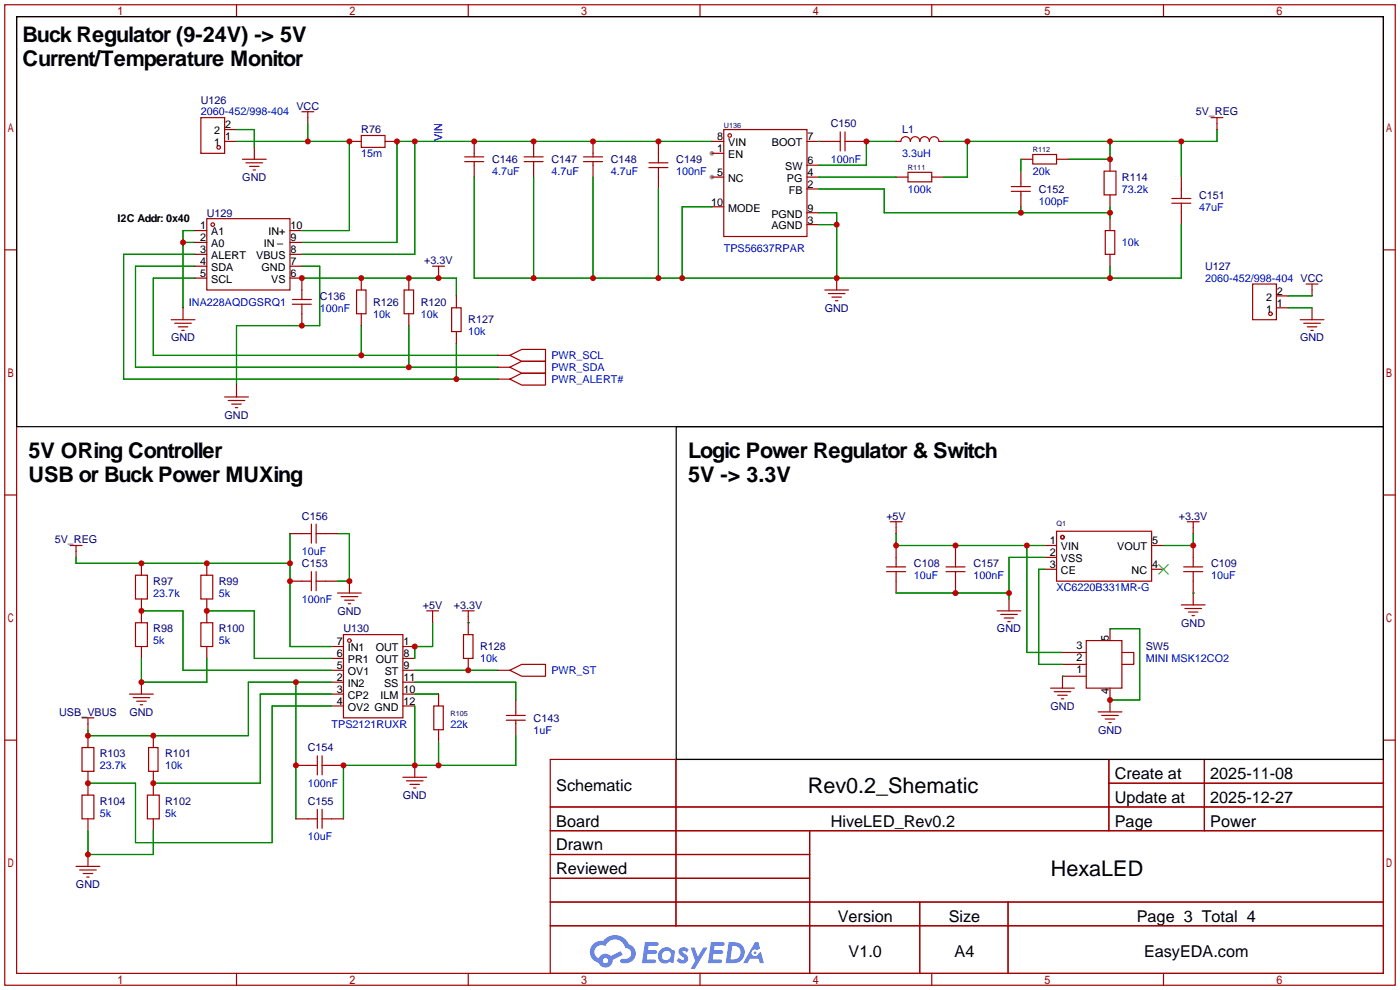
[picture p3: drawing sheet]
<svg xmlns="http://www.w3.org/2000/svg" width="299mm" height="212mm" viewBox="0 0 299 212" stroke-linecap="round" stroke-linejoin="round" font-family="sans-serif">
<g fill="#999">
<circle cx="152.1" cy="32.8" r=".51"/>
<circle cx="152.1" cy="37.8" r=".51"/>
</g>
<g fill="none" stroke="#a10000" stroke-width=".25">
<path d="M1 1h297.2v209.6h-297.2zM3.6 3.6h292.1v204.4h-292.1zM50.5 1v2.6M100.1 1v2.6M149.6 1v2.6M199.1 1v2.6M248.7 1v2.6M1 53.4h2.6M295.7 53.4h2.5M1 105.8h2.6M295.7 105.8h2.5M1 158.2h2.6"/>
<path d="M295.7 158.2h2.5M117.6 162.3h178.1v45.7h-178.1zM117.6 172.5h178.1M117.6 177.5h178.1M144.5 162.3v35.6M173 177.5v30.5M237 162.3v15.2M237 167.4h58.7M257.4 162.3v15.2M117.6 182.6h55.4M117.6 192.8h178.1M117.6 187.7h55.4"/>
<path d="M117.6 197.9h178.1M196.6 192.8v15.2M215.4 192.8v15.2M50.5 208v2.6M100.1 208v2.6M149.6 208v2.6M199.1 208v2.6M248.7 208v2.6"/>
</g>
<g fill="#5487ff">
<path d="M145.3 202.7a1.3 1.3 0 0 1 1.9 .3l-.4 .6a.54 .54 0 0 0-.9-.2l.1 .2a1.34 1.34 0 0 1 .9 1.8 1.47 1.47 0 0 1-2.3-.1l.5-.6 .8 .5a.31 .31 0 0 0 .4-.3 .31 .31 0 0 0-.3-.4 1.12 1.12 0 0 1-.7-1.8z"/>
<path d="M147.6 202.5h.9l.6 2 1.2-2h.9l-2.7 4.6h-.9l1-1.7z"/>
<path d="M137.8 201.4h1.7a1.31 1.31 0 0 1 1.2 .2 .4 .4 0 0 1-.3 .5l-1.8 .1-.1 .9h1.6a.4 .4 0 0 1 .4 .4 .4 .4 0 0 1-.5 .4h-1.6l-.2 1.2h1.4a.46 .46 0 0 1 .5 0 .46 .46 0 0 1 .1 .5l-.4 .2h-2.6z"/>
<path d="M151.9 201.4h1.7a1.32 1.32 0 0 1 1.2 .2 .39 .39 0 0 1-.3 .5l-1.8 .1-.1 .9h1.6a.4 .4 0 0 1 .4 .4 .4 .4 0 0 1-.4 .4h-1.7l-.2 1.2h1.4a.46 .46 0 0 1 .5 0 .46 .46 0 0 1 .1 .5l-.4 .2h-2.6z"/>
<path d="M161.3 201.4h.8l.3 1.3-.6 .4a.75 .75 0 0 0-1.1 .3 .75 .75 0 0 0 .5 1 .75 .75 0 0 0 .9-.7l.5-.2 .6 2.3h-.8l-.3-.9h-1.8l-.5 .9h-1z"/>
<path d="M155.7 201.4l-.6 4.4h1.5a2.27 2.27 0 0 0 2.6-2.2 2.27 2.27 0 0 0-2.7-2.2zM156.5 202.1a1.5 1.5 0 0 1 1.8 1.6 1.5 1.5 0 0 1-1.9 1.4h-.3z"/>
<path d="M141.2 203a1.6 1.6 0 0 0-.3 2.3 1.6 1.6 0 0 0 2.3 .2l.7 .3 .3-2.4-.1-.3-.5-.1a1.58 1.58 0 0 0-2.4 0zM141.8 203.5a.98 .98 0 0 1 1.6 .4 .98 .98 0 0 1-1.1 1.3 .94 .94 0 0 1-.9-.7 .94 .94 0 0 1 .4-1z"/>
<path d="M126.8 201.8a2.37 2.37 0 0 0 1.1 4 1.54 1.54 0 0 0 1.8 1 1.54 1.54 0 0 0 1.2-1.6l2.2-1.1-.5-.8-2 1a1.57 1.57 0 0 0-2.7 .5 1.5 1.5 0 0 1-.7-2.1 1.5 1.5 0 0 1 2.2-.5 2.23 2.23 0 0 1 2.3-1.4 2.23 2.23 0 0 1 2 1.8 1.16 1.16 0 0 1 1.2 1.1 1.16 1.16 0 0 1-1.1 1.2h-.7a.47 .47 0 0 0-.5 .4 .47 .47 0 0 0 .4 .5 2.17 2.17 0 0 0 2.5-.9 2.17 2.17 0 0 0-.3-2.7l-.8-.4a3.2 3.2 0 0 0-5.5-.7l-1.1 .1zM128.8 205.3a.6 .6 0 0 1 1.2 0 .6 .6 0 0 1-1.2 0z"/>
<circle cx="161.4" cy="203.6" r=".28"/>
</g>
<g fill="none" stroke="#a10000" stroke-width=".25">
<path d="M42.9 25.1h5.1v7.7h-5.1zM48 30.2h2.5M48 27.7h2.5M51.8 34h5.1M52.6 34.8h3.5M53.3 35.6h2.1M54.1 36.3h.5M54.4 31.5v2.5M64.5 23.9h2.6M65.8 23.9v2.5M74.7 30.2h2.5M77.2 29h5.1v2.5h-5.1z"/>
<path d="M82.3 30.2h2.5M99.3 34.5h4.1M99.3 33.5h4.1M101.3 30.2v3.3M101.3 34.5v3.3M112 34.5h4.1M112 33.5h4.1M114 30.2v3.3M114 34.5v3.3M124.7 34.5h4.1M124.7 33.5h4.1M126.7 30.2v3.3"/>
<path d="M126.7 34.5v3.3M138.7 34.8h4M138.7 35.8h4M140.7 30.2v4.6M140.7 35.8v4.6M152.1 30.2h2.6M152.1 32.8h2.6M152.1 37.8h2.6M154.7 27.7h17.8v22.8h-17.8zM172.5 30.2h7.1M172.5 37.8h2.5M172.5 35.3h2.5"/>
<path d="M179.6 28.2v4.1M180.6 30.2h4.6M180.6 28.2v4.1M191.5 30.2h1a1.02 1.02 0 0 1 1.1-1 1.02 1.02 0 0 1 1 1 1.02 1.02 0 0 1 1-1 1.02 1.02 0 0 1 1 1 1.02 1.02 0 0 1 1-1 1.02 1.02 0 0 1 1 1 1.02 1.02 0 0 1 1-1 1.02 1.02 0 0 1 1.1 1h1M191.5 37.8h2.6M194.1 36.8h5v2.1h-5zM199.1 37.8h2.6M216.2 39.9h4M218.2 34h2.5M218.2 36.6v3.3M220.7 33h5.1v2.1h-5.1zM225.8 34h2.5"/>
<path d="M236 36.6h2.5v5.1h-2.5zM237.2 34v2.6M252.5 37.8v4.6M258.8 25.1h2.6M260.1 25.1v2.6M41.7 49.3h2.5M41.7 51.8h2.5M41.7 54.4h2.5M41.7 56.9h2.5M41.7 59.4h2.5M44.2 46.7h17.8v15.3h-17.8zM62 59.4h2.5v4.6"/>
<path d="M62 49.3h2.5M62 51.8h2.5M62 54.4h2.5M62 56.9h2.5M77.2 59.4v2.6M87.4 59.4v2.6M92.5 56.9h2.5M93.7 56.9v2.5M152.1 44.2h2.6M172.5 40.4h2.5M172.5 48h2.5M172.5 45.5h2.5"/>
<path d="M178.8 59.4v2.6M216.2 40.9h4M218.2 40.9v3.3M236.2 49.3h2.1v5.1h-2.1zM237.2 41.7v2.5M237.2 46.7v2.6M237.2 54.4v2.5M250.4 43.4h4.1M250.4 42.4h4.1M252.5 43.4v4.6M36.6 68.3h5.1M37.3 69.1h3.6"/>
<path d="M38.1 69.8h2M38.9 70.6h.5M39.1 65.8v2.5M62.5 64h4M62.5 65h4M64.5 65v4.6M76.2 62h2v5.1h-2zM77.2 67.1v2.5M86.4 62h2v5.1h-2zM87.4 67.1v2.5M96.5 65.8h2.1v5.1h-2.1zM97.5 63.2v2.6"/>
<path d="M97.5 70.9v2.5M106.4 78.5h2.6M106.4 75.9h2.6M109 78.5l2.5-1.3h5.1v2.6h-5.1zM109 75.9l2.5-1.2h5.1v2.5h-5.1zM176.3 62h5.1M177 62.7h3.6M177.8 63.5h2M178.6 64.3h.5M267.7 60.7h5.1v7.6h-5.1zM272.8 65.8h2.5M272.8 63.2h2.5"/>
<path d="M277.9 68.3h5.1M278.6 69.1h3.6M279.1 60.7h2.6M279.4 69.8h2M280.2 70.6h.5M280.4 60.7v2.5M280.4 65.8v2.5M48 84.8h5.1M48.8 85.6h3.5M49.5 86.4h2.1M50.3 87.1h.5M50.5 82.3v2.5"/>
<path d="M106.4 81h2.6M109 81l2.5-1.2h5.1v2.5h-5.1zM15 116.6h2.5M16.3 116.6v2.5M62 114h4.5M66.5 112v4.1M67.6 112v4.1M67.6 114h4.5M190.2 111.5h2.6M191.5 111.5v2.5M191.5 116.6v4.6M204.2 116.6v4.6"/>
<path d="M223.3 116.6h2.5M223.3 119.1h2.5M225.8 113.5h20.3v10.7h-20.3zM246.1 116.6h2.6M253.7 111.5h2.6M255 111.5v2.5M255 116.6v4.6M29 122.9h2.5v5.1h-2.5zM29 133.1h2.5v5.1h-2.5zM30.2 120.4v2.5M30.2 128v5.1M30.2 138.2v2.5"/>
<path d="M42.9 122.9h2.6v5.1h-2.6zM42.9 133.1h2.6v5.1h-2.6zM44.2 120.4v2.5M44.2 128v5.1M44.2 138.2v2.5M62 124.2h4.5M66.5 122.2v4M67.6 124.2h4.5M67.6 122.2v4M70.9 138.2h2.5M72.1 126.7h5.1M72.9 127.5h3.6"/>
<path d="M73.4 135.6h12.7v17.8h-12.7zM73.7 128.3h2M74.4 129h.5M74.7 124.2v2.5M86.1 138.2h2.5M91.2 130.6h2.5M92.5 130.6v2.5M98.8 130.6h2.5M99.1 135.6h2v5.1h-2zM100.1 130.6v5M189.5 122.2h4M189.5 121.2h4"/>
<path d="M191.5 122.2v4.5M202.2 122.2h4M202.2 121.2h4M204.2 122.2v4.5M213.1 130.6h5.1M213.9 131.3h3.5M214.6 132.1h2.1M215.4 132.8h.5M215.6 128v2.6M223.3 121.7h2.5M227.1 139.4h5.1M232.2 136.9h7.6v10.2h-7.6z"/>
<path d="M237.2 134.4v2.5M239.8 139.4h2.5v2.6h-2.5M246.1 121.7h2.6M252.5 129.3h5.1M253 122.2h4M253 121.2h4M253.2 130h3.6M254 130.8h2M254.8 131.6h.5M255 122.2v7.1M17.5 159.8h2.6v5h-2.6zM17.5 153.4h2.6"/>
<path d="M18.8 153.4v2.6M18.8 157.2v2.6M27.7 148.3h5.1M28.4 149.1h3.6M29.2 149.9h2M30 150.6h.5M30.2 145.8v2.5M31.7 159.8h2.1v5h-2.1zM32.8 157.2v2.6M70.9 145.8h2.5M70.9 148.3h2.5M70.9 150.9h2.5"/>
<path d="M70.9 143.3h2.5M70.9 140.7h2.5M86.1 145.8h2.5M86.1 148.3h2.5M86.1 150.9h2.5M86.1 143.3h2.5M86.1 140.7h2.5M92.7 150.9h2v5.1h-2zM93.7 148.3v2.6M93.7 156v2.5M100.1 140.7v2.6M106.4 143.3h2.6"/>
<path d="M108.2 152.9h4.1M108.2 153.9h4.1M109 143.3l2.5-1.3h5.1v2.5h-5.1zM110.2 149.6v3.3M110.2 153.9v3.3M224.5 147.1h5.1M225.3 147.8h3.6M226.1 148.6h2M226.8 149.4h.5M227.1 142h5.1M232.2 144.5h-5.1v2.6M234.7 152.1h5.1"/>
<path d="M235.5 152.9h3.5M236.2 153.7h2.1M237 154.4h.5M237.2 147.1v5M17.5 169.9h2.6v5.1h-2.6zM18.8 164.8v5.1M18.8 175v2.5M31.5 169.9h2.5v5.1h-2.5zM32.8 164.8v5.1M32.8 175v2.5M63.2 163.6h4.6M63.2 175h4.6"/>
<path d="M67.8 161.5v4.1M67.8 173v4M68.8 163.6h4.6M68.8 161.5v4.1M68.8 173v4M68.8 175h4.6M86.1 166.1h5.1M86.9 166.9h3.5M87.6 167.6h2.1M88.4 168.4h.5M88.6 163.6v2.5M16.3 185.2h5"/>
<path d="M17 185.9h3.6M17.8 186.7h2M18.5 187.5h.5M18.8 182.6v2.6"/>
<circle cx="46.7" cy="31.5" r=".38"/>
<circle cx="156" cy="29" r=".38"/>
<circle cx="45.5" cy="48" r=".38"/>
<circle cx="271.5" cy="67.1" r=".38"/>
<circle cx="227.1" cy="114.8" r=".38"/>
<circle cx="74.7" cy="136.9" r=".38"/>
</g>
<path d="M247.6 120.6l2.1 2.1M249.7 120.6l-2.1 2.1" fill="none" stroke="#3c3" stroke-width=".25"/>
<g fill="none" stroke="#008700" stroke-width=".25">
<path d="M50.5 30.2h24.2v19.1h-10.2M50.5 27.7h3.9v3.8M65.8 26.4v3.8M88.6 30.2v24.2h-24.1M101.3 37.8v21.6h151.2v-11.4M114 37.8v21.6M126.7 37.8v21.6M152.1 30.2h-67.3v21.6h-20.3M175 30.2h.1M175 37.8h16.5M191.5 30.2h-6.3v5.1h-10.2M206.8 30.2v7.6h-5.1"/>
<path d="M218.2 34v2.6M237.2 30.2v3.8h-8.9M252.5 30.2v7.6M260.1 27.7v2.5h-58.4M39.1 51.8h2.6M41.7 56.9h-12.7v21.6h77.4M41.7 59.4h-8.9v16.5h73.6M41.7 49.3h-2.6v16.5M41.7 54.4h-15.3v26.6h80M64.5 56.9h3.8v12.7h-17.8v12.7M64.5 59.4h33v3.8M140.7 40.4v19"/>
<path d="M152.1 44.2h-6.3v15.2M175 45.5h3.8v13.9M175 40.4h14v5.1h48.2M175 48h3.8M218.2 44.2v1.3M237.2 44.2v2.5M237.2 56.9v2.5M77.2 69.6v6.3M87.4 69.6v8.9M97.5 73.4v7.6M275.3 63.2h5.1M275.3 65.8h5.1"/>
<path d="M16.3 119.1v1.3h45.7M62 114v24.2h8.9M72.1 114h2.6v10.2h-2.6M191.5 114v2.6h31.8M219.5 116.6v22.8h7.6M223.3 119.1h-7.7v8.9M255 114v2.6h-6.3M30.2 130.6h8.9v12.7h31.8M44.2 130.6h10.2v10.1h16.5M92.5 133.1v5.1h-3.9v2.5M100.1 133.1h.1M191.5 126.7h24.1"/>
<path d="M223.3 121.7h-1.3v20.3h5.1M237.2 134.4h6.4v15.2h-6.4M255 126.7h.1M30.2 140.7v5.1h14v-5.1M63.2 145.8v29.2M70.9 150.9h-12.7v29.2h-29.2v-12.7h-10.2M70.9 145.8h-17.8v11.4h-34.3v-1.2M70.9 148.3h-15.3v19.1h-22.8M88.6 150.9v12.7M88.6 143.3h17.8M88.6 145.8h21.6v3.8M88.6 148.3h5.1"/>
<path d="M93.7 158.5v5.1M110.2 157.2v6.4h-36.8v11.4M227.1 144.5h.1M18.8 177.5v5.1h14v-5.1"/>
</g>
<path d="M3.6 3.6h292.1v87.6h-292.1zM144.5 91.2h151.2v71.1h-151.2z" fill="none" stroke="#000" stroke-width=".25"/>
<g fill="#c00">
<circle cx="191.5" cy="116.6" r=".63"/>
<circle cx="204.2" cy="116.6" r=".63"/>
<circle cx="219.5" cy="116.6" r=".63"/>
<circle cx="215.6" cy="126.7" r=".63"/>
<circle cx="204.2" cy="126.7" r=".63"/>
<circle cx="255" cy="116.6" r=".63"/>
<circle cx="64.5" cy="69.6" r=".63"/>
<circle cx="64.5" cy="59.4" r=".63"/>
<circle cx="77.2" cy="59.4" r=".63"/>
<circle cx="87.4" cy="59.4" r=".63"/>
<circle cx="93.7" cy="59.4" r=".63"/>
<circle cx="39.1" cy="51.8" r=".63"/>
<circle cx="97.5" cy="81" r=".63"/>
<circle cx="87.4" cy="78.5" r=".63"/>
<circle cx="77.2" cy="75.9" r=".63"/>
<circle cx="237.2" cy="149.6" r=".63"/>
<circle cx="84.8" cy="30.2" r=".63"/>
<circle cx="88.6" cy="30.2" r=".63"/>
<circle cx="101.3" cy="30.2" r=".63"/>
<circle cx="114" cy="30.2" r=".63"/>
<circle cx="126.7" cy="30.2" r=".63"/>
<circle cx="140.7" cy="30.2" r=".63"/>
<circle cx="65.8" cy="30.2" r=".63"/>
<circle cx="74.7" cy="30.2" r=".63"/>
<circle cx="30.2" cy="120.4" r=".63"/>
<circle cx="44.2" cy="120.4" r=".63"/>
<circle cx="62" cy="120.4" r=".63"/>
<circle cx="62" cy="124.2" r=".63"/>
<circle cx="44.2" cy="130.6" r=".63"/>
<circle cx="30.2" cy="130.6" r=".63"/>
<circle cx="30.2" cy="145.8" r=".63"/>
<circle cx="18.8" cy="167.4" r=".63"/>
<circle cx="32.8" cy="167.4" r=".63"/>
<circle cx="18.8" cy="157.2" r=".63"/>
<circle cx="32.8" cy="157.2" r=".63"/>
<circle cx="63.2" cy="145.8" r=".63"/>
<circle cx="63.2" cy="163.6" r=".63"/>
<circle cx="18.8" cy="182.6" r=".63"/>
<circle cx="88.6" cy="138.2" r=".63"/>
<circle cx="185.2" cy="30.2" r=".63"/>
<circle cx="206.8" cy="30.2" r=".63"/>
<circle cx="237.2" cy="30.2" r=".63"/>
<circle cx="237.2" cy="34" r=".63"/>
<circle cx="252.5" cy="30.2" r=".63"/>
<circle cx="237.2" cy="45.5" r=".63"/>
<circle cx="218.2" cy="45.5" r=".63"/>
<circle cx="237.2" cy="59.4" r=".63"/>
<circle cx="178.8" cy="59.4" r=".63"/>
<circle cx="145.8" cy="59.4" r=".63"/>
<circle cx="140.7" cy="59.4" r=".63"/>
<circle cx="126.7" cy="59.4" r=".63"/>
<circle cx="114" cy="59.4" r=".63"/>
<circle cx="178.8" cy="48" r=".63"/>
<circle cx="100.1" cy="143.3" r=".63"/>
<circle cx="93.7" cy="163.6" r=".63"/>
<circle cx="88.6" cy="163.6" r=".63"/>
<circle cx="73.4" cy="163.6" r=".63"/>
<circle cx="74.7" cy="124.2" r=".63"/>
</g>
<g font-size="4.6">
<text x="4.8" y="9">Buck Regulator (9-24V) -&gt; 5V</text>
<text x="4.8" y="14.1">Current/Temperature Monitor</text>
<text x="6.1" y="97.9">5V ORing Controller</text>
<text x="147.1" y="97.9">Logic Power Regulator &amp; Switch</text>
<text x="6.1" y="103">USB or Buck Power MUXing</text>
<text x="147.1" y="103">5V -&gt; 3.3V</text>
<text x="172.6" y="169.4">Rev0.2_Shematic</text>
<text x="224.6" y="187.2">HexaLED</text>
</g>
<g font-size="3.5">
<text x="238.3" y="166.5">Create at</text>
<text x="258.7" y="166.5">2025-11-08</text>
<text x="118.9" y="169.1">Schematic</text>
<text x="238.3" y="171.6">Update at</text>
<text x="258.7" y="171.6">2025-12-27</text>
<text x="118.9" y="176.7">Board</text>
<text x="177.6" y="176.7">HiveLED_Rev0.2</text>
<text x="238.3" y="176.7">Page</text>
<text x="258.7" y="176.7">Power</text>
<text x="118.9" y="181.8">Drawn</text>
<text x="118.9" y="186.8">Reviewed</text>
<text x="179.1" y="197">Version</text>
<text x="202.8" y="197">Size</text>
<text x="243" y="197">Page 3 Total 4</text>
<text x="181.4" y="204.6">V1.0</text>
<text x="204" y="204.6">A4</text>
<text x="244.5" y="204.6">EasyEDA.com</text>
</g>
<g font-size="2.3" fill="#000080">
<text x="42.9" y="22.1">U126</text>
<text x="63.3" y="23.4">VCC</text>
<text x="77.2" y="28.5">R76</text>
<text x="177.5" y="27.2">C150</text>
<text x="192.8" y="28.5">L1</text>
<text x="255.5" y="24.7">5V_REG</text>
<text x="105.2" y="34.8">C146</text>
<text x="117.9" y="34.8">C147</text>
<text x="130.6" y="34.8">C148</text>
<text x="144.5" y="34.8">C149</text>
<text x="51.8" y="38.7">GND</text>
<text x="222" y="41.2">C152</text>
<text x="239.8" y="38.7">R114</text>
<text x="44.2" y="46.3">U129</text>
<text x="256.3" y="42.5">C151</text>
<text x="90.7" y="56.4">+3.3V</text>
<text x="257.6" y="57.7">U127</text>
<text x="68.3" y="64.1">C136</text>
<text x="79.8" y="65.3">R126</text>
<text x="89.9" y="65.3">R120</text>
<text x="100.1" y="69.1">R127</text>
<text x="176.3" y="66.6">GND</text>
<text x="36.6" y="72.9">GND</text>
<text x="277.9" y="72.9">GND</text>
<text x="48" y="89.5">GND</text>
<text x="64.5" y="111">C156</text>
<text x="189.4" y="111">+5V</text>
<text x="252" y="111">+3.3V</text>
<text x="11.7" y="116.1">5V_REG</text>
<text x="32.8" y="125">R97</text>
<text x="46.7" y="125">R99</text>
<text x="64.5" y="121.2">C153</text>
<text x="195.3" y="121.2">C108</text>
<text x="208" y="121.2">C157</text>
<text x="258.8" y="121.2">C109</text>
<text x="72.1" y="131.4">GND</text>
<text x="90.4" y="130.1">+5V</text>
<text x="97" y="130.1">+3.3V</text>
<text x="32.8" y="135.2">R98</text>
<text x="46.7" y="135.2">R100</text>
<text x="73.4" y="135.2">U130</text>
<text x="213.1" y="135.2">GND</text>
<text x="252.5" y="133.9">GND</text>
<text x="102.6" y="139">R128</text>
<text x="244.9" y="139">SW5</text>
<text x="12.6" y="153">USB_VBUS</text>
<text x="27.7" y="153">GND</text>
<text x="114" y="154.2">C143</text>
<text x="224.5" y="151.7">GND</text>
<text x="21.3" y="161.8">R103</text>
<text x="35.3" y="161.8">R101</text>
<text x="65.8" y="160.6">C154</text>
<text x="234.7" y="156.8">GND</text>
<text x="21.3" y="172">R104</text>
<text x="35.3" y="172">R102</text>
<text x="65.8" y="172">C155</text>
<text x="86.1" y="170.7">GND</text>
<text x="16.2" y="189.8">GND</text>
</g>
<g font-size="2.3" fill="#00f">
<text x="42.9" y="24.7">2060-452/998-404</text>
<text x="77.2" y="33.6">15m</text>
<text x="94.5" y="30.2" transform="rotate(-90 94.5 30.2)">VIN</text>
<text x="177.5" y="34.8">100nF</text>
<text x="192.8" y="33.6">3.3uH</text>
<text x="105.2" y="37.4">4.7uF</text>
<text x="117.9" y="37.4">4.7uF</text>
<text x="130.6" y="37.4">4.7uF</text>
<text x="144.5" y="37.4">100nF</text>
<text x="194.1" y="41.2">100k</text>
<text x="220.7" y="37.4">20k</text>
<text x="239.8" y="41.2">73.2k</text>
<text x="222" y="43.7">100pF</text>
<text x="256.3" y="45">47uF</text>
<text x="154.7" y="53.9">TPS56637RPAR</text>
<text x="239.8" y="52.6">10k</text>
<text x="40.4" y="65.3">INA228AQDGSRQ1</text>
<text x="257.6" y="60.2">2060-452/998-404 VCC</text>
<text x="68.3" y="66.6">100nF</text>
<text x="79.8" y="67.9">10k</text>
<text x="89.9" y="67.9">10k</text>
<text x="100.1" y="71.7">10k</text>
<text x="117.9" y="76.8">PWR_SCL</text>
<text x="117.9" y="81.8">PWR_ALERT#</text>
<text x="117.9" y="79.3">PWR_SDA</text>
<text x="64.5" y="118.7">10uF</text>
<text x="195.3" y="123.7">10uF</text>
<text x="208" y="123.7">100nF</text>
<text x="258.8" y="123.7">10uF</text>
<text x="32.8" y="127.6">23.7k</text>
<text x="46.7" y="127.6">5k</text>
<text x="64.5" y="128.8">100nF</text>
<text x="225.8" y="126.3">XC6220B331MR-G</text>
<text x="32.8" y="137.7">5k</text>
<text x="46.7" y="137.7">5k</text>
<text x="102.6" y="141.5">10k</text>
<text x="244.9" y="141.5">MINI MSK12CO2</text>
<text x="117.9" y="144.1">PWR_ST</text>
<text x="70.9" y="155.5">TPS2121RUXR</text>
<text x="96.3" y="155.5">22k</text>
<text x="114" y="156.8">1uF</text>
<text x="21.3" y="164.4">23.7k</text>
<text x="35.3" y="164.4">10k</text>
<text x="65.8" y="168.2">100nF</text>
<text x="21.3" y="174.5">5k</text>
<text x="35.3" y="174.5">5k</text>
<text x="65.8" y="179.6">10uF</text>
</g>
<g font-size="2.3">
<text x="45.8" y="28.7">2</text>
<text x="48.1" y="30">1</text>
<text x="48.1" y="27.5">2</text>
<text x="153.3" y="30">8</text>
<text x="172.6" y="30">7</text>
<text x="45.8" y="31.3">1</text>
<text x="153.3" y="32.5">1</text>
<text x="155.6" y="33.8">EN</text>
<text x="155.6" y="31.3">VIN</text>
<text x="165" y="31.3">BOOT</text>
<text x="172.6" y="35.1">6</text>
<text x="153.3" y="37.6">5</text>
<text x="155.6" y="38.9">NC</text>
<text x="167.8" y="36.3">SW</text>
<text x="168.2" y="38.9">PG</text>
<text x="168.6" y="41.4">FB</text>
<text x="172.6" y="40.2">2</text>
<text x="172.6" y="37.6">4</text>
<text x="25.1" y="47.5">I2C Addr: 0x40</text>
<text x="152" y="44">10</text>
<text x="155.6" y="45.2">MODE</text>
<text x="164.9" y="46.5">PGND</text>
<text x="172.6" y="47.8">3</text>
<text x="172.6" y="45.2">9</text>
<text x="42.8" y="49">1</text>
<text x="42.8" y="51.6">2</text>
<text x="45.1" y="50.3">A1</text>
<text x="45.1" y="52.9">A0</text>
<text x="56.4" y="52.9">IN</text>
<text x="57.4" y="50.3">IN+</text>
<text x="62.1" y="51.6">9</text>
<text x="62.1" y="49">10</text>
<text x="164.9" y="49">AGND</text>
<text x="42.8" y="54.1">3</text>
<text x="42.8" y="56.7">4</text>
<text x="42.8" y="59.2">5</text>
<text x="45.1" y="55.4">ALERT</text>
<text x="45.1" y="57.9">SDA</text>
<text x="54.7" y="55.4">VBUS</text>
<text x="55.9" y="57.9">GND</text>
<text x="62.1" y="59.2">6</text>
<text x="62.1" y="56.7">7</text>
<text x="62.1" y="54.1">8</text>
<text x="45.1" y="60.5">SCL</text>
<text x="58" y="60.5">VS</text>
<text x="270.6" y="64.3">2</text>
<text x="272.9" y="65.6">1</text>
<text x="272.9" y="63">2</text>
<text x="270.6" y="66.8">1</text>
<text x="224.4" y="116.4">1</text>
<text x="224.4" y="118.9">2</text>
<text x="226.7" y="117.6">VIN</text>
<text x="238.8" y="117.6">VOUT</text>
<text x="246.3" y="116.4">5</text>
<text x="224.4" y="121.4">3</text>
<text x="226.7" y="120.2">VSS</text>
<text x="226.7" y="122.7">CE</text>
<text x="241.9" y="122.7">NC</text>
<text x="246.3" y="121.4">4</text>
<text x="72" y="137.9">7</text>
<text x="86.2" y="137.9">1</text>
<text x="237" y="136.9" transform="rotate(-90 237 136.9)">5</text>
<text x="72" y="143">5</text>
<text x="72" y="140.5">6</text>
<text x="74.3" y="141.8">PR1 OUT</text>
<text x="74.3" y="139.2">IN1</text>
<text x="80.3" y="139.2">OUT</text>
<text x="86.2" y="140.5">8</text>
<text x="86.2" y="143">9</text>
<text x="230.1" y="138.7">3</text>
<text x="230.1" y="141.3">2</text>
<text x="230.1" y="143.8">1</text>
<text x="72" y="145.6">2</text>
<text x="72" y="148.1">3</text>
<text x="74.3" y="146.8">IN2</text>
<text x="74.3" y="149.4">CP2</text>
<text x="74.3" y="144.3">OV1</text>
<text x="81.3" y="149.4">ILM</text>
<text x="82.1" y="146.8">SS</text>
<text x="82.2" y="144.3">ST</text>
<text x="86.2" y="148.1">10</text>
<text x="86.2" y="145.6">11</text>
<text x="237" y="148.4" transform="rotate(-90 237 148.4)">4</text>
<text x="72" y="150.6">4</text>
<text x="74.3" y="151.9">OV2 GND</text>
<text x="86.2" y="150.6">12</text>
</g>
<g font-size="1.6" fill="#000080">
<text x="154.7" y="27.4">U136</text>
<text x="220.7" y="32.5">R112</text>
<text x="194.1" y="36.3">R111</text>
<text x="225.8" y="112.5">Q1</text>
<text x="96.3" y="153.1">R105</text>
</g>
</svg>
